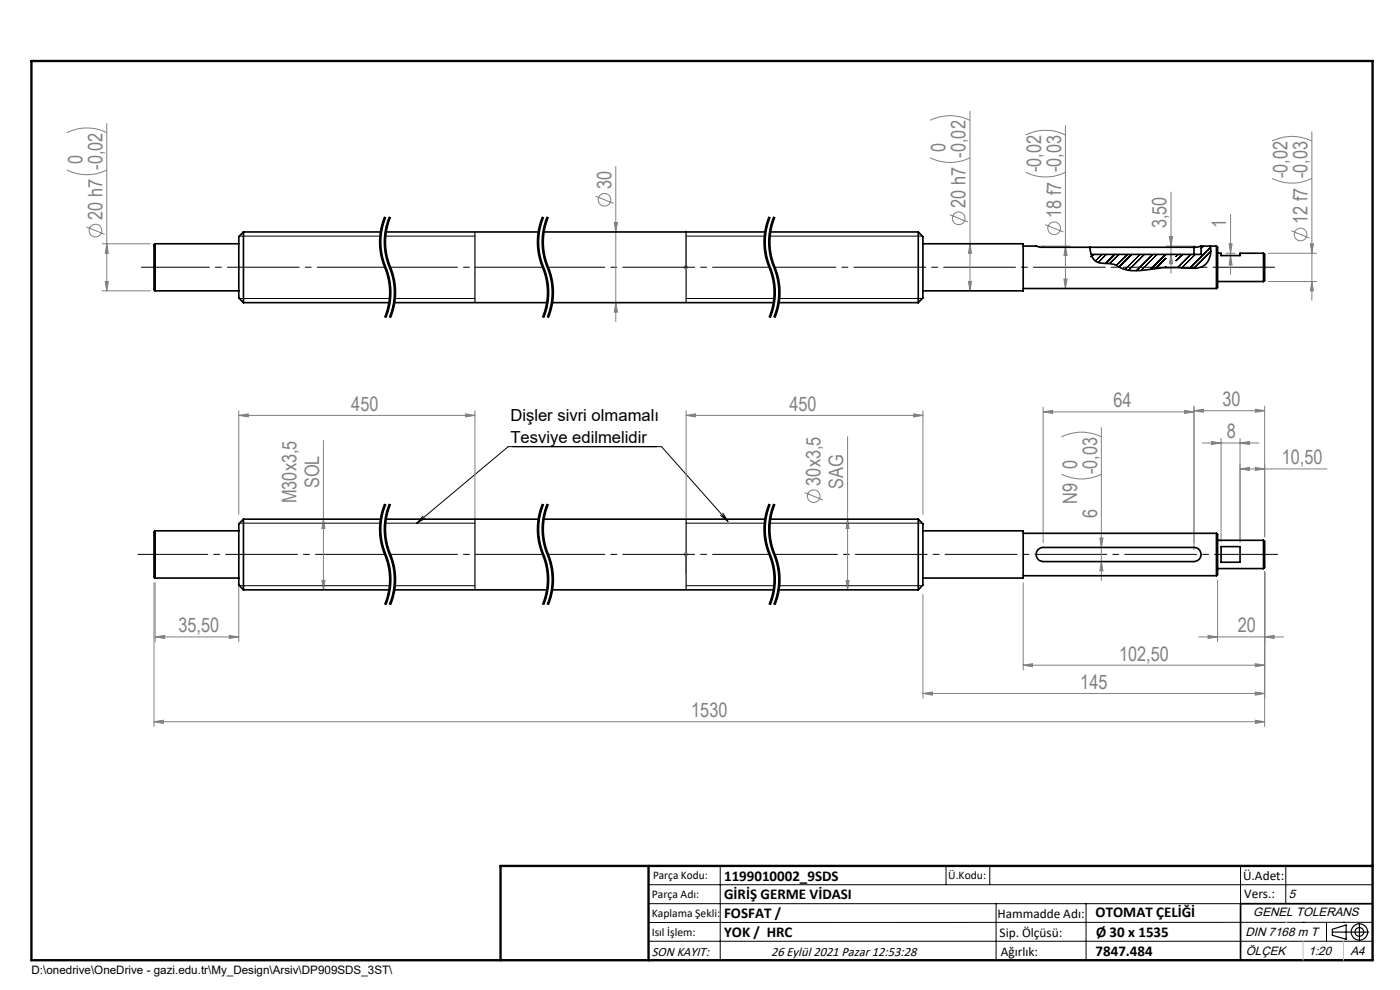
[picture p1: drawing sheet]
<svg xmlns="http://www.w3.org/2000/svg" width="297mm" height="210mm" viewBox="0 0 297 210" stroke-linecap="round" stroke-linejoin="round" font-family="sans-serif">
<g fill="none" stroke="#808080" stroke-width=".21">
<path d="M14.2 36a9.3 9.3 0 0 0 8.4 0M14.2 28.1a9.6 9.6 0 0 1 8.4 0M22.6 26.2v35.5M130.6 35.3v32.9M197.3 33.5a9.6 9.6 0 0 0 8.5 0M197.3 25.5a9.6 9.6 0 0 1 8.5 0M205.8 23.6v38.1M217.6 36.5a9.6 9.6 0 0 0 8.4 0M217.6 28.6a9.6 9.6 0 0 1 8.4 0M226 26.7v34.5M269.8 37.8a9.6 9.6 0 0 0 8.5 0M269.8 29.9a9.3 9.3 0 0 1 8.5 0"/>
<path d="M278.3 28v35.7M18.3 48.1l3.9 1.6M21.7 51.7h10.2M22.3 59.7h.7l-.4 2zM22.6 51.7l.4 2h-.7zM126.3 41.6l3.9 1.5M130.3 47.2h.7l-.4 2zM145 56.7h1M145.1 56.4l.7 .7M145.5 56.2v1M145.8 56.4l-.7 .7M201.5 45.5l3.8 1.6"/>
<path d="M205.5 59.7h.6l-.3 2zM205.8 51.7l.3 2h-.6zM220.8 52.2h6.2M221.7 47.7l3.9 1.5M225.7 59.2h.7l-.4 2zM226 52.2l.4 2h-.7zM247.4 54h6.4M247.4 52.2h6.4M248.1 50.2h.6l-.3 2zM248.4 40.7v17.3M248.4 54l.3 1.9h-.6zM260.1 53.7h1.9"/>
<path d="M260.7 51.7h.7l-.3 2zM261.1 45.5v12.7M261.1 54.2l.3 2h-.7zM269.1 53.7h10.2M269.1 59.7h10.2M274 49l3.8 1.5M278 51.7h.6l-.3 2zM278.3 59.7l.3 2h-.6zM21.7 61.7h10.2M130.6 64.2l.4 2h-.7zM50.7 88.1l2-.3v.6zM50.7 87.1v22"/>
<path d="M50.7 88.1h50.1M68.6 93.4v31.7M98.7 87.8l2.1 .3-2.1 .3zM100.8 87.1v22.9M145.6 88.1l2-.3v.6zM145.6 88.1h50.2M145.6 87.1v22.9M179.8 92.6v32.5M193.8 87.8l2 .3-2 .3zM195.8 87.1v22M221.3 87.4l2-.3v.6zM221.3 86.4v28.7"/>
<path d="M221.3 87.4h32M225.2 92.7a9.6 9.6 0 0 1 8.4 0M233.6 90.7v32.4M251.3 87.1l2 .3-2 .3zM253.3 87.1l2-.3v.6zM253.3 86.1v30.5M253.3 87.1h15M255.1 94h12M257 93.7l2 .3-2 .3zM259 93v22M263.1 94l1.9-.3v.6zM263.1 93v22"/>
<path d="M263.1 99.5l1.9-.3v.6zM263.1 99.5h18.4M266.3 99.2l2 .3-2 .3zM266.3 86.8l2 .3-2 .3zM268.3 86.1v27.8M68.6 110.1l.3 2h-.6zM145 117.6h1M145.1 117.3l.7 .7M145.5 117.1v1M145.8 117.3l-.7 .7M170.7 104.5l3.9 1.5M179.8 110.1l.3 2h-.6z"/>
<path d="M225.2 100.6a9.3 9.3 0 0 0 8.4 0M233.3 114.1h.7l-.4 2zM233.6 119.1l.4 2h-.7zM32.7 123.6v30.5M32.9 135.1l2-.3v.6zM32.9 135.1h17.8M32.9 123.6v12.5M48.6 134.8l2.1 .3-2.1 .3zM50.7 123.6v12.5M68.3 123.1h.6l-.3 2zM179.5 123.1h.6l-.3 2zM195.8 126.1v22"/>
<path d="M217.1 123.6v18.5M254.3 135.1h18M256.3 134.8l2 .3-2 .3zM258.3 123.1v13M268.3 135.1l2-.3v.6zM268.3 121.3v32.8M32.7 153.1l1.9-.3v.6zM32.7 153.1h235.6M195.8 147.1l2-.3v.7zM195.8 147.1h72.5M217.1 141.1l1.9-.3v.6zM217.1 141.1h51.2"/>
<path d="M266.3 140.8l2 .3-2 .3zM266.3 146.8l2 .3-2 .4zM266.3 152.8l2 .3-2 .3z"/>
<circle cx="20.2" cy="48.9" r="1.34"/>
<circle cx="128.2" cy="42.4" r="1.34"/>
<circle cx="203.4" cy="46.3" r="1.34"/>
<circle cx="223.6" cy="48.4" r="1.34"/>
<circle cx="275.9" cy="49.7" r="1.34"/>
<circle cx="172.6" cy="105.3" r="1.34"/>
</g>
<g fill="none" stroke="#000" stroke-width=".25">
<path d="M100.8 49.2v15M145.6 49.2v15M100.8 110.1v15M100.8 110.1h.1M145.6 110.1v15M282.6 197.7h7.8M282.6 197.1l3-.9v3l-3-.8zM288.4 195.8v3.8M106.2 203.7h185"/>
<circle cx="288.4" cy="197.7" r="1.74"/>
<circle cx="288.4" cy="197.7" r=".93"/>
</g>
<g fill="none" stroke="#000" stroke-width=".21" stroke-dasharray="6.3 1.3 1.3 1.3" stroke-dashoffset="2.8" stroke-linecap="butt">
<path d="M81.7 46a13.9 13.9 0 0 0 0 10.7M81.7 56.7a13.9 13.9 0 0 1 0 10.7M82.7 46a13.9 13.9 0 0 0 0 10.7M82.7 56.7a13.9 13.9 0 0 1 0 10.7M115.2 46a13.9 13.9 0 0 0 0 10.7M115.2 56.7a13.9 13.9 0 0 1 0 10.7M116.2 46a13.9 13.9 0 0 0 0 10.7M116.2 56.7a13.9 13.9 0 0 1 0 10.7M163.3 46a13.9 13.9 0 0 0 0 10.7M163.3 56.7a13.9 13.9 0 0 1 0 10.7M164.3 46a13.9 13.9 0 0 0 0 10.7M164.3 56.7a13.9 13.9 0 0 1 0 10.7"/>
<path d="M81.7 106.9a13.9 13.9 0 0 0 0 10.7M81.7 117.6a13.9 13.9 0 0 1 0 10.7M82.7 106.9a13.9 13.9 0 0 0 0 10.7M82.7 117.6a13.9 13.9 0 0 1 0 10.7M115.2 106.9a13.9 13.9 0 0 0 0 10.7M115.2 117.6a13.9 13.9 0 0 1 0 10.7M116.2 106.9a13.9 13.9 0 0 0 0 10.7M116.2 117.6a13.9 13.9 0 0 1 0 10.7M163.3 106.9a13.9 13.9 0 0 0 0 10.7M163.3 117.6a13.9 13.9 0 0 1 0 10.7M164.3 106.9a13.9 13.9 0 0 0 0 10.7M164.3 117.6a13.9 13.9 0 0 1 0 10.7"/>
</g>
<g fill="none" stroke="#000" stroke-width=".21">
<path d="M50.8 50.1h29.9M80.6 53l.4 2.2M80.6 49.1l-.1 1.7 .1 2.2M80.9 52.4l.3 2.2 .6 1.8M81 55.2l.2 .5M81.1 48.7l-.2 1.6v2.1M81.2 47l-.5 2.1M81.2 55.7l.6 1.6M81.6 45.9l-.4 1.1M81.6 53l.4 2.2M81.6 49.1l-.1 1.7 .1 2.2M81.7 50.1h19.1"/>
<path d="M81.7 46a14.3 14.3 0 0 0 .4 11.7 13.9 13.9 0 0 1-.4 9.7M81.8 57.3a13.7 13.7 0 0 1 .8 4.7M81.8 56.4l.1 .2zM81.9 52.4a19 19 0 0 0 1.5 5.8l.3 1.1M81.9 46.1l-.8 2.6M81.9 56.6l.8 2.7M82 55.2l.2 .5M82.1 48.7l-.2 1.6v2.1M82.2 55.7a15.4 15.4 0 0 1 1.4 6.3M82.6 45.9l-.9 3.2M82.7 59.3l.3 2.7M82.7 46a14.3 14.3 0 0 0 .4 11.7 13.9 13.9 0 0 1-.4 9.7"/>
<path d="M82.9 46.1l-.8 2.6M83.7 59.3l.3 2.7M114 50.2v2.3M114 52.5l.1 .5M114.1 53l.4 2.2M114.1 49.1l-.1 1.1M114.4 52.4a19 19 0 0 0 1.5 5.8l.3 1.1M114.5 55.2l.2 .5M114.6 48.7l-.2 1.6v2.1M114.7 55.7a15.5 15.5 0 0 1 1.4 6.3M115 45.9l-.9 3.2M115.1 53l.4 2.2"/>
<path d="M115.1 49.1l-.1 1.7 .1 2.2M115.2 46a14.3 14.3 0 0 0 .4 11.7 13.9 13.9 0 0 1-.4 9.7M115.4 52.4a19 19 0 0 0 1.5 5.8M115.4 46.1l-.8 2.6M115.5 55.2l.2 .5M115.6 48.7l-.2 1.6v2.1M115.7 55.7a15.4 15.4 0 0 1 1.4 6.3M116 45.9l-.9 3.2M116.2 59.3l.3 2.7M116.2 46a14.3 14.3 0 0 0 .4 11.7 13.9 13.9 0 0 1-.4 9.7M116.4 46.1l-.8 2.6M116.9 58.2l.3 1.1"/>
<path d="M117.2 59.3l.3 2.7M145.6 50.1h16.6M162.1 53l.5 2.2M162.2 49.1l-.2 1.7 .1 2.2M162.4 52.4a14.4 14.4 0 0 0 1.2 4.7M162.6 55.2l.1 .5M162.7 48.7l-.3 1.6v2.1M162.7 55.7l.8 2.1M163.1 45.9l-.9 3.2M163.1 53l.5 2.2M163.2 49.1l-.2 1.7 .1 2.2M163.2 50.1h32.5"/>
<path d="M163.3 46a14.3 14.3 0 0 0 .4 11.7 13.9 13.9 0 0 1-.4 9.7M163.4 52.4a19 19 0 0 0 1.6 5.8l.1 .5M163.4 46.1l-.8 2.6M163.5 57.8a13.7 13.7 0 0 1 .7 4.2M163.6 55.2l.1 .5M163.6 57.1l.6 2.2M163.7 48.7l-.3 1.6v2.1M163.7 55.7a15.4 15.4 0 0 1 1.5 6.3M164.1 45.9l-.9 3.2M164.2 59.3l.3 2.7M164.3 46a14.3 14.3 0 0 0 .4 11.7 13.9 13.9 0 0 1-.4 9.7M164.4 46.1l-.8 2.6"/>
<path d="M165.1 58.7l.1 .6M165.2 59.3l.3 2.7M50.8 63.3h31.9M81.8 66.8l-.2 .5M82.6 62l-.2 2.2-.6 2.6M82.7 64.8l-.8 2.6M83 62l-.3 2.8M83.6 62l-.3 2.7-.7 2.6M83.7 64.8l-.8 2.6M83.7 63.3h17.1M84 62l-.3 2.8M116.1 62l-.3 2.7-.8 2.6"/>
<path d="M116.2 64.8l-.8 2.6M116.5 62l-.3 2.8M116.9 65.9l-.5 1.5M117.1 62l-.3 2.7-.8 2.6M117.2 64.8l-.3 1.1M117.5 62l-.3 2.8M145.6 63.3h18.7M163.5 66.3l-.4 1M163.6 66.9l-.2 .5M164.2 62l-.2 2.2-.5 2.1M164.2 64.8l-.6 2.1M164.5 62l-.3 2.8"/>
<path d="M165.1 65.3l-.7 2.1M165.2 62l-.3 2.7-.8 2.6M165.2 64.8l-.1 .5M165.3 63.3h30.4M165.5 62l-.3 2.8M50.8 111h29.9M80.5 113.4l.7 3.2M81.2 107.9l-.6 2.7-.1 2.8M81.2 116.6l.6 1.6M81.5 113.4l.1 .5a21.1 21.1 0 0 0 1.5 5.3l.5 2.7M81.6 106.9l-.4 1M81.7 117a14.6 14.6 0 0 1 1.3 5.4"/>
<path d="M81.7 111h19.1M81.7 106.9a14.3 14.3 0 0 0 .4 11.7 13.9 13.9 0 0 1-.4 9.7M81.8 118.2l.4 1.5 .4 2.2M81.9 107a13.7 13.7 0 0 0-.2 10M82.6 106.9l-.9 3.1-.2 3.4M82.7 117a14.6 14.6 0 0 1 1.3 5.4M82.7 106.9a14.3 14.3 0 0 0 .4 11.7 13.9 13.9 0 0 1-.4 9.7M82.9 107a13.7 13.7 0 0 0-.2 10M89.7 109.5l-1.3 1.5M90.2 110l-1.8 1M114 111.2v2.2M114 113.4l.1 .5a21 21 0 0 0 1.5 5.3l.4 2.7"/>
<path d="M115 113.4l.1 .5a21 21 0 0 0 1.5 5.3l.4 2.7M115 106.9l-.6 2.1-.4 2.1M115.2 117l.1 .3M115.2 106.9a14.3 14.3 0 0 0 .4 11.7 13.9 13.9 0 0 1-.4 9.7M115.3 117.3l.1 .2zM115.4 107a13.7 13.7 0 0 0-.2 10M115.4 117.5a14.1 14.1 0 0 1 1 4.9M116 106.9l-.9 3.1-.1 3.4M116.2 117l.7 2.1M116.2 106.9a14.3 14.3 0 0 0 .4 11.7 13.9 13.9 0 0 1-.4 9.7M116.4 107a13.7 13.7 0 0 0-.2 10M116.9 119.1l.5 3.3"/>
<path d="M145.6 111h16.6M152.9 109.3l1.5 1.3M153.4 108.9l1 1.7M154.4 110.6l-14.1-15.9h-32.5l-19.4 16.3M162.1 113.4v.5a17 17 0 0 0 1.4 4.8M163.1 113.4v.5a21 21 0 0 0 1.5 5.3l.5 2.7M163.1 106.9l-.9 3.1-.1 3.4M163.2 111h32.5M163.2 117l.4 1M163.3 106.9a14.3 14.3 0 0 0 .4 11.7 13.9 13.9 0 0 1-.4 9.7M163.4 107a13.7 13.7 0 0 0-.2 10M163.5 118.7l.6 3.2"/>
<path d="M163.6 118a14.1 14.1 0 0 1 .9 4.4M164.1 106.9a14.1 14.1 0 0 0-1 6.5M164.2 117l.9 2.6M164.3 106.9a14.3 14.3 0 0 0 .4 11.7 13.9 13.9 0 0 1-.4 9.7M164.4 107a13.7 13.7 0 0 0-.2 10M165.1 119.6l.4 2.8M50.8 124.2h31.9M81.8 127.7l-.2 .5M82.2 126.1l-.4 1.6M82.3 125.6l-.1 .5M82.4 125.1l-.1 .5M82.6 121.8l-.2 3.3"/>
<path d="M83 122.4l-.2 2.7-.9 3.2M83.2 126.1l-.6 2.1M83.3 125.6l-.1 .5M83.4 125.1l-.1 .5M83.6 121.8l-.2 3.3M83.7 124.2h17.1M84 122.4l-.2 2.7-.9 3.2M115.7 126.1l-.7 2.1M115.8 125.6l-.1 .5M115.9 125.1l-.1 .5M116 121.8l-.1 3.3M116.4 122.4l-.1 2.7-.9 3.2"/>
<path d="M116.7 126.1l-.7 2.1M116.8 125.6l-.1 .5M116.9 126.8l-.5 1.5M116.9 125.1l-.1 .5M117 121.8l-.1 3.3M117.4 122.4v2.2l-.5 2.2M145.6 124.2h18.7M163.5 127.2l-.4 1M163.6 127.8l-.2 .5M163.8 126.1l-.3 1.1M163.9 125.6l-.1 .5M164 125.1l-.1 .5"/>
<path d="M164.1 121.8l-.1 3.3M164.5 122.4l-.2 2.7-.7 2.7M164.8 126.1l-.7 2.1M164.9 125.6l-.1 .5M165 125.1l-.1 .5M165.1 121.8l-.1 3.3M165.1 126.2l-.7 2.1M165.3 124.2h30.4M165.5 122.4l-.1 1.9-.3 1.9M137.6 187.7h153.6M137.6 191.7h153.6M137.6 199.7h153.6"/>
<path d="M152.8 183.7v20M200.7 183.7v4M210 183.7v4M211.3 191.7v12M230.4 191.7v12M263.2 183.7v20M272.8 183.7v8M276.4 195.6h.1M281.4 195.6v4.1M285 195.6h.1M291.2 195.6l-153.6 .1"/>
</g>
<path d="M145.5 56.6v.2zM145.5 49v.4v-.4M145.5 56.7h.1M145.5 49v7.7M145.5 117.5v.2zM145.5 117.6h.1M145.5 117.6v3.9M145.5 121.5v-.4v.4" fill="none" stroke="#00f" stroke-width=".21"/>
<path d="M29.3 117.6h52.4" fill="none" stroke="#000" stroke-width=".21" stroke-dasharray="15.2 1.3 1.3 1.3" stroke-dashoffset=".4"/>
<path d="M82.7 56.7h32.5M82.7 117.6h32.5" fill="none" stroke="#000" stroke-width=".21" stroke-dasharray="15.2 1.3 1.3 1.3" stroke-dashoffset=".9"/>
<path d="M116.2 56.7h47.1M116.2 117.6h47.1" fill="none" stroke="#000" stroke-width=".21" stroke-dasharray="15.2 1.3 1.3 1.3" stroke-dashoffset="3.1"/>
<path d="M164.3 117.6h106.7" fill="none" stroke="#000" stroke-width=".21" stroke-dasharray="15.2 1.3 1.3 1.3" stroke-dashoffset="1.9"/>
<path d="M30 56.7h51.7" fill="none" stroke="#000" stroke-width=".21" stroke-dasharray="15.2 1.3 1.3 1.3" stroke-dashoffset=".8"/>
<path d="M164.3 56.7h106.1" fill="none" stroke="#000" stroke-width=".21" stroke-dasharray="15.2 1.3 1.3 1.3" stroke-dashoffset="2.2"/>
<path d="M291.2 191.7h-28v12" fill="none" stroke="#000" stroke-width=".35"/>
<path d="M6.7 12.9h284.5v190.8h-284.5zM137.6 183.7v20M291.2 183.7h-185v20" fill="none" stroke="#000" stroke-width=".5"/>
<path d="M276.4 199.7v4M285 199.7v4" fill="none" stroke="#c0c0c0" stroke-width=".21"/>
<path d="M272.8 195.6h.1" fill="none" stroke="#c0c0c0" stroke-width=".25"/>
<g fill="#00f">
<path d="M145.5 121.1v.4zM145.5 117.5v.2z"/>
<path d="M145.5 56.6v.2zM145.5 49v.4z"/>
</g>
<g fill="#808080">
<path d="M268.3 135.1l2-.3v.6zM256.3 134.8l2 .3-2 .3zM266.3 140.8l2 .3-2 .3zM217.1 141.1l1.9-.3v.6zM266.3 146.8l2 .3-2 .4zM195.8 147.1l2-.3v.7zM266.3 152.8l2 .3-2 .3zM32.7 153.1l1.9-.3v.6zM98.7 87.8l2.1 .3-2.1 .3zM50.7 88.1l2-.3v.6zM263.1 94l1.9-.3v.6zM257 93.7l2 .3-2 .3zM266.3 86.8l2 .3-2 .3zM253.3 87.1l2-.3v.6z"/>
<path d="M68.3 123.1h.6l-.3 2zM68.6 110.1l.3 2h-.6z"/>
<path d="M261.1 54.2l.3 2h-.7zM260.7 51.7h.7l-.3 2zM248.4 54l.3 1.9h-.6zM248.1 50.2h.6l-.3 2zM22.3 59.7h.7l-.4 2zM22.6 51.7l.4 2h-.7zM205.5 59.7h.6l-.3 2zM205.8 51.7l.3 2h-.6z"/>
<path d="M179.8 110.1l.3 2h-.6zM179.5 123.1h.6l-.3 2zM233.3 114.1h.7l-.4 2zM233.6 119.1l.4 2h-.7z"/>
<path d="M130.3 47.2h.7l-.4 2zM130.6 64.2l.4 2h-.7zM226 52.2l.4 2h-.7zM225.7 59.2h.7l-.4 2zM278 51.7h.6l-.3 2zM278.3 59.7l.3 2h-.6z"/>
<path d="M32.9 135.1l2-.3v.6zM48.6 134.8l2.1 .3-2.1 .3zM145.6 88.1l2-.3v.6zM193.8 87.8l2 .3-2 .3zM263.1 99.5l1.9-.3v.6zM266.3 99.2l2 .3-2 .3zM221.3 87.4l2-.3v.6zM251.3 87.1l2 .3-2 .3z"/>
</g>
<g fill="none" stroke="#000" stroke-width=".35">
<path d="M32.9 51.7v10M32.9 51.7a.95 .95 0 0 0-.2 1.1v7.9a.86 .86 0 0 0 .2 1M32.9 51.7h17.8M51.6 49.2v15M51.6 49.2l-.9 1v13l.9 1M51.6 49.2h29.2M81.8 49.2h32.5M115.3 49.2h47M163.4 49.2h31.4M194.8 49.2l1 1v13l-1 1M194.8 49.2v15M195.8 51.7h21.3v10h-21.3"/>
<path d="M217.1 52.2h2.8l.9 .2h32.5M253.3 52.4v1.6M254.8 52.2l-1.5 .2M254.8 52.2h3.3M254.8 52.2v1.8h-23.3M256.8 52.2a4 4 0 0 1-1.7 4.4l-1.2 .3h-2.1a34.5 34.5 0 0 0-9.9 .5 7 7 0 0 1-5.2-1.2l-1.5-.3h-1a2.81 2.81 0 0 1-3-3.1v-.4M258.1 52.2v9M258.1 52.2a.64 .64 0 0 1 .2 .8v7.4a.64 .64 0 0 1-.2 .8M258.3 53.7h.7v.5h4.1v-.5h4.9M258.3 59.7h9.7M268 53.7v6M268 53.7a.86 .86 0 0 1 .3 1v4a.95 .95 0 0 1-.3 1"/>
<path d="M32.9 61.7h17.8M51.6 64.2h31M83.6 64.2h32.5M117.1 64.2h47M165.1 64.2h29.7M217.1 61.2h41M32.9 112.6a.95 .95 0 0 0-.2 1.1v7.9a.95 .95 0 0 0 .2 1M32.9 112.6v10M32.9 112.6h17.8M51.6 110.1v15M51.6 110.1l-.9 1v13l.9 1M51.6 110.1h29.2"/>
<path d="M81.8 110.1h32.5M115.3 110.1h47M163.4 110.1h31.4M194.8 110.1v15M194.8 110.1l1 1v13l-1 1M195.8 112.6h21.3v10h-21.3M217.1 113.1h41M220.2 116.6l.9-.5h32.2a1.5 1.5 0 0 1 1.5 1.5 1.5 1.5 0 0 1-1.5 1.5h-32a1.52 1.52 0 0 1-1.4-.9 1.52 1.52 0 0 1 .3-1.6zM258.1 113.1v9M258.1 113.1a.89 .89 0 0 1 .2 1.1v6.9a.95 .95 0 0 1-.2 1M258.3 114.6h9.7M259 115.9h4.1v3.4h-4.1z"/>
<path d="M268 114.6v6M268 114.6a.95 .95 0 0 1 .3 1.1v3.8a.95 .95 0 0 1-.3 1.1M32.9 122.6h17.8M51.6 125.1h31M83.6 125.1h32.5M117.1 125.1h47M165.1 125.1h29.7M217.1 122.1h41M258.3 120.6h9.7"/>
</g>
<g fill="none" stroke="#000" stroke-width=".21">
<path d="M232 54l-.5 .5M233.8 54l-1.4 1.4M234.7 54l-1.7 1.7M236.5 54l-1.9 1.9M237.4 54l-2 1.9M239.2 54l-2.4 2.3M240.1 54l-2.7 2.6M241.9 54l-3.2 3.2M242.7 54l-3.3 3.3M244.5 54l-3.4 3.4M245.5 54l-3.5 3.4M247.3 54l-3.2 3.1"/>
<path d="M247.3 56.6l-.1 .2M247.3 54.8l-2.2 2.2M249.9 54l-.4 .4M250.9 54l-1.4 1.3M252.6 54l-2.8 2.8M253.5 54l-2.8 2.8M255.3 52.2l-.5 .5M256.8 52.4l-4.5 4.5M256.9 53.3l-3.6 3.6"/>
</g>
<g font-size="4.2" fill="#808080">
<text x="17.5" y="34.9" transform="rotate(-90 17.5 34.9)">0</text>
<text x="200.6" y="32.3" transform="rotate(-90 200.6 32.3)">0</text>
<text x="129.7" y="40.1" transform="rotate(-90 129.7 40.1)">30</text>
<text x="220.9" y="36.5" transform="rotate(-90 220.9 36.5)">-0,02</text>
<text x="273.1" y="37.8" transform="rotate(-90 273.1 37.8)">-0,02</text>
<text x="21.7" y="46.7" transform="rotate(-90 21.7 46.7)">20 h7 -0,02</text>
<text x="204.8" y="44.1" transform="rotate(-90 204.8 44.1)">20 h7 -0,02</text>
<text x="225.1" y="46.2" transform="rotate(-90 225.1 46.2)">18 f7 -0,03</text>
<text x="277.4" y="47.5" transform="rotate(-90 277.4 47.5)">12 f7 -0,03</text>
<text x="247.5" y="48.4" transform="rotate(-90 247.5 48.4)">3,50</text>
<text x="260.1" y="48.3" transform="rotate(-90 260.1 48.3)">1</text>
<text x="74.5" y="87.1">450</text>
<text x="167.5" y="87.1">450</text>
<text x="236.2" y="86.4">64</text>
<text x="259.3" y="86.2">30</text>
<text x="260.3" y="93">8</text>
<text x="228.5" y="99.4" transform="rotate(-90 228.5 99.4)">0</text>
<text x="232.7" y="100.6" transform="rotate(-90 232.7 100.6)">-0,03</text>
<text x="271.9" y="98.5">10,50</text>
<text x="62.9" y="106.7" transform="rotate(-90 62.9 106.7)">M30x3,5</text>
<text x="67.7" y="103.6" transform="rotate(-90 67.7 103.6)">SOL</text>
<text x="174.1" y="103" transform="rotate(-90 174.1 103)">30x3,5</text>
<text x="178.9" y="103.8" transform="rotate(-90 178.9 103.8)">SAG</text>
<text x="228.5" y="107" transform="rotate(-90 228.5 107)">N9</text>
<text x="232.7" y="109.9" transform="rotate(-90 232.7 109.9)">6</text>
<text x="37.8" y="134.1">35,50</text>
<text x="262.6" y="134.1">20</text>
<text x="237.4" y="140.1">102,50</text>
<text x="229.2" y="146.1">145</text>
<text x="146.6" y="152.1">1530</text>
</g>
<g font-size="3.5">
<text x="108.3" y="89.4">Dişler sivri olmamalı</text>
<text x="108.3" y="93.9">Tesviye edilmelidir</text>
</g>
<g font-size="3.2">
<text x="153.6" y="190.8">GİRİŞ GERME VİDASI</text>
<text x="153.6" y="186.8">1199010002_9SDS</text>
<text x="153.6" y="194.8">FOSFAT /</text>
<text x="232.4" y="194.5">OTOMAT ÇELİĞİ</text>
<text x="153.6" y="198.8">YOK / HRC</text>
<text x="232.4" y="202.8">7847.484</text>
<text x="232.5" y="198.8">Ø 30 x 1535</text>
</g>
<g font-size="2.8">
<text x="263.7" y="186.7">Ü.Adet:</text>
<text x="263.9" y="190.5">Vers.:</text>
<text x="211.6" y="194.8">Hammadde Adı:</text>
<text x="138.3" y="202.8">SON KAYIT:</text>
<text x="163.6" y="202.8">26 Eylül 2021 Pazar 12:53:28</text>
<text x="212.1" y="198.7">Sip. Ölçüsü:</text>
<text x="212.3" y="202.7">Ağırlık:</text>
</g>
<g font-size="2.6">
<text x="273.4" y="190.4">5</text>
<text x="265.9" y="194.4">GENEL TOLERANS</text>
<text x="264.2" y="198.5">DIN 7168 m T</text>
<text x="264.3" y="202.6">ÖLÇEK</text>
<text x="277.6" y="202.6">1:20</text>
<text x="286.5" y="202.6">A4</text>
</g>
<g font-size="2.5">
<text x="138.3" y="190.5">Parça Adı:</text>
<text x="138.5" y="186.5">Parça Kodu:</text>
<text x="201.2" y="186.5">Ü.Kodu:</text>
<text x="138.3" y="194.5">Kaplama Şekli:</text>
<text x="138.3" y="198.6">Isıl İşlem:</text>
<text x="6.7" y="206.7">D:\onedrive\OneDrive - gazi.edu.tr\My_Design\Arsiv\DP909SDS_3ST\</text>
</g>
</svg>
